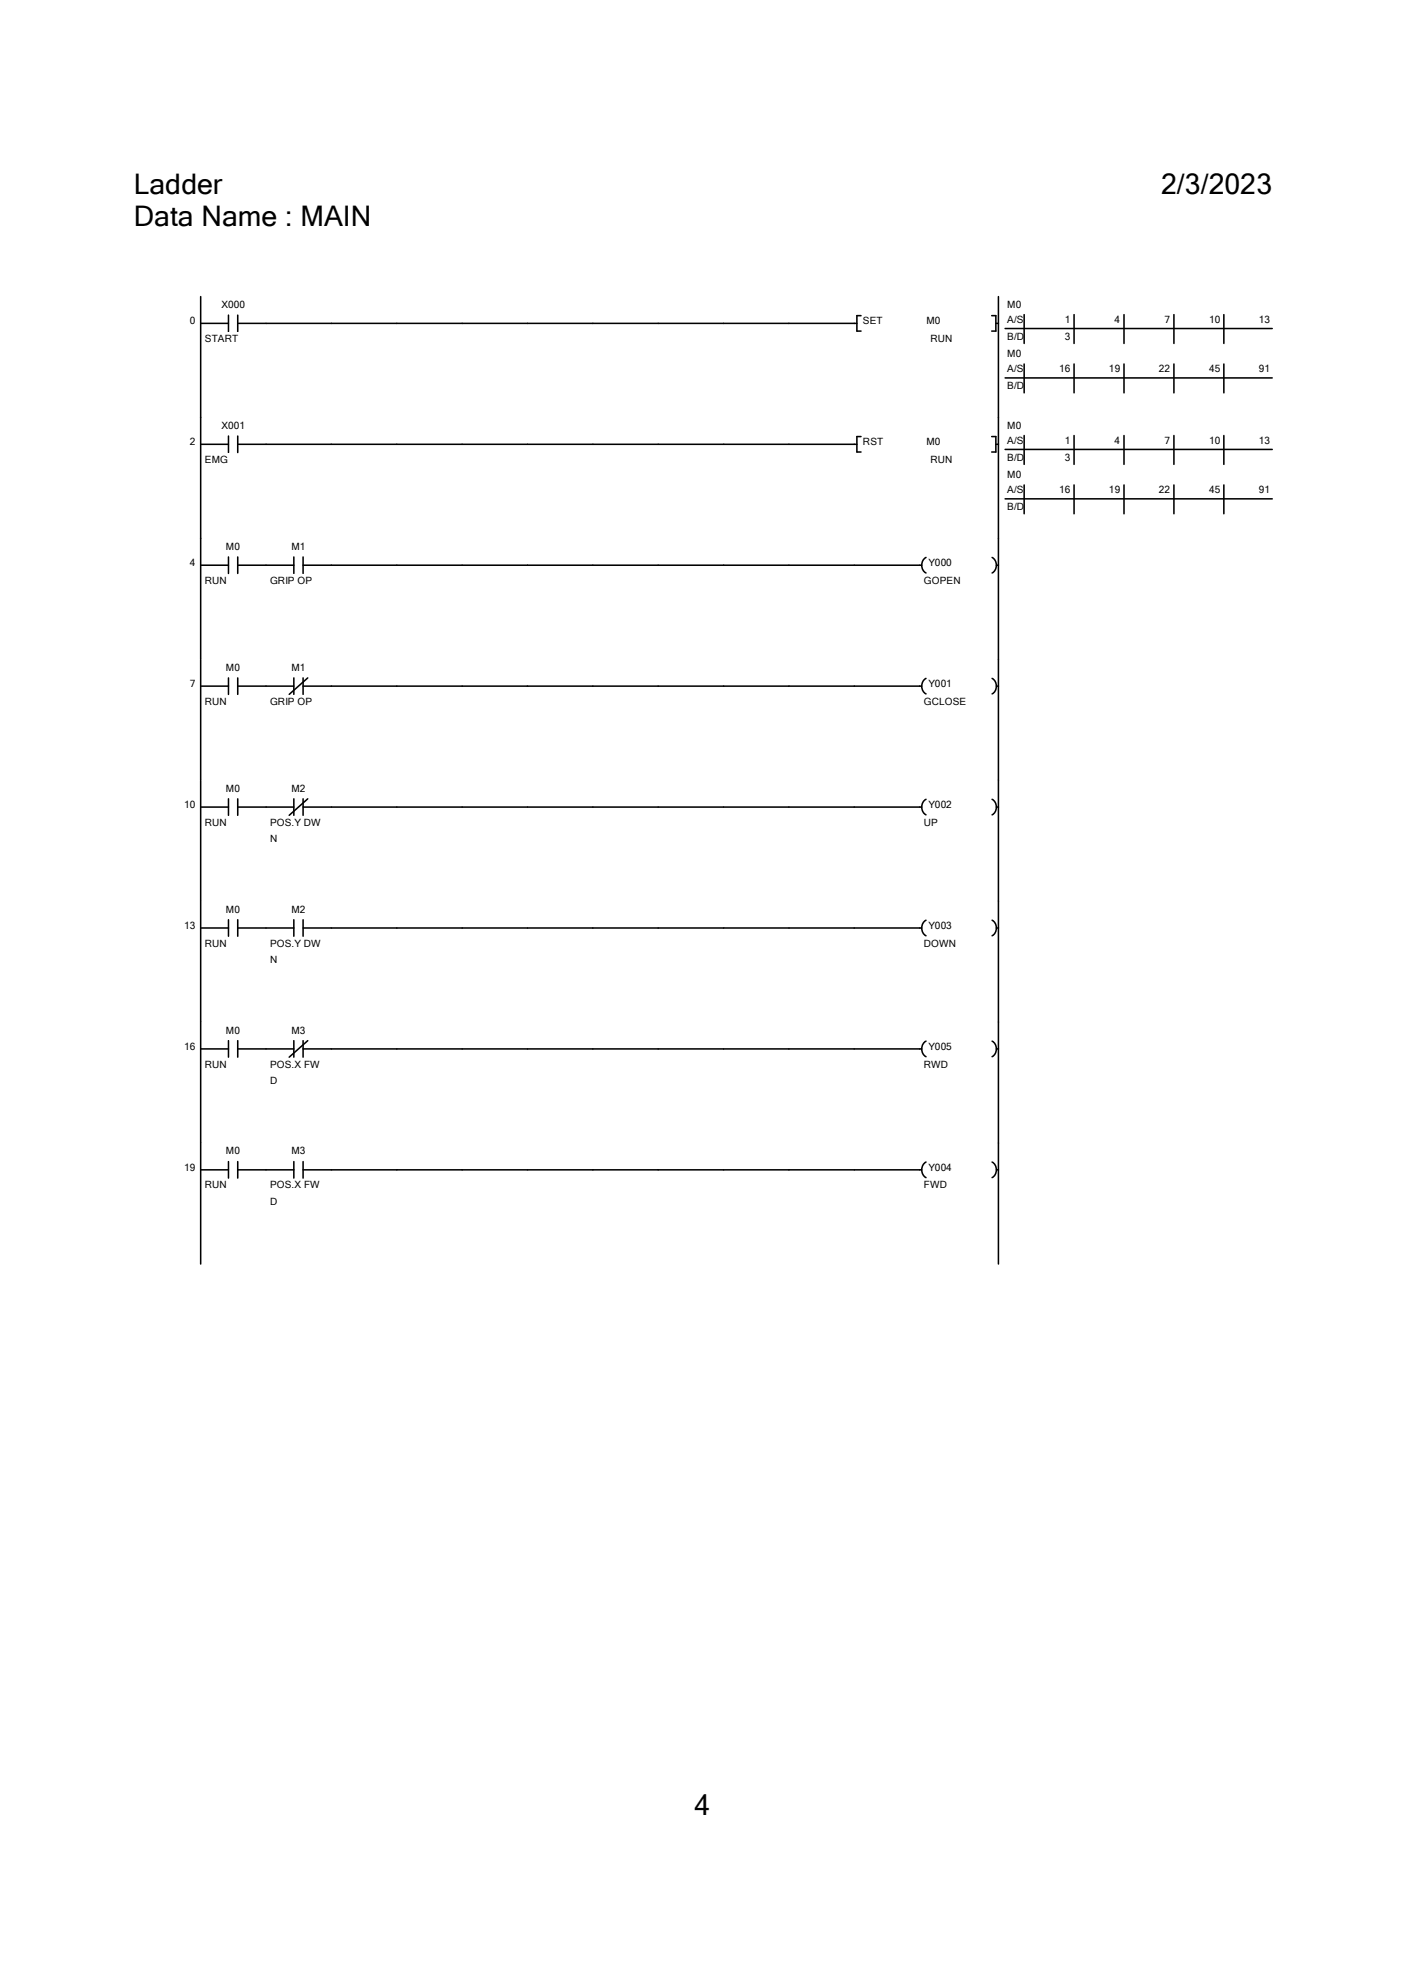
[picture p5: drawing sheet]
<svg xmlns="http://www.w3.org/2000/svg" width="210mm" height="297mm" viewBox="0 0 210 297" stroke-linecap="round" stroke-linejoin="round" font-family="sans-serif">
<path d="M20 44.3h170v218h-170z" fill-rule="evenodd" fill="#fff" stroke="#fff" stroke-width=".23"/>
<path d="M20 44.3h129.1v18.1h-129.1z" fill-rule="evenodd" fill="#fff"/>
<g fill="#fff">
<path d="M28.4 47.1h1.2v1.7h-1.2z"/>
<path d="M33.1 44.6h3.5v1.7h-3.5z"/>
</g>
<path d="M30 48.3h4.1M34.1 47.1v2.4M35.5 48.3h4.2M35.5 47.1v2.4" fill="none" stroke="#000" stroke-width=".23"/>
<path d="M30.6 49.7h5v1.7h-5z" fill="#fff"/>
<path d="M30 44.3v18.1M39.7 48.3h88.3M128.6 47.2h-.6v2.3h.6" fill="none" stroke="#000" stroke-width=".23"/>
<g fill="#fff">
<path d="M128.9 47.1h3v1.7h-3z"/>
<path d="M138.4 47.1h2.1v1.7h-2.1z"/>
<path d="M139 49.7h3.3v1.7h-3.3z"/>
</g>
<path d="M148.1 47.2h.7v2.3h-.7M148.8 48.3h.3M149.1 44.3v18.1" fill="none" stroke="#000" stroke-width=".23"/>
<g fill="#fff">
<path d="M150.2 44.3h39.8v14.8h-39.8z"/>
<path d="M150.5 44.6h2.1v1.7h-2.1z"/>
<path d="M150.5 46.9h2.4v1.7h-2.4z"/>
<path d="M159 46.9h1.3v1.7h-1.3z"/>
<path d="M166.5 46.9h1.3v1.7h-1.3z"/>
<path d="M173.9 46.9h1.3v1.7h-1.3z"/>
<path d="M180.6 46.9h2.1v1.7h-2.1z"/>
<path d="M188 46.9h2.2v1.7h-2.2z"/>
<path d="M150.5 49.4h2.5v1.7h-2.5z"/>
<path d="M159 49.4h1.3v1.7h-1.3z"/>
</g>
<path d="M150.1 49.1h39.9M153 47v4.3M160.4 47v4.3M167.9 47v4.3M175.3 47v4.3M182.8 47v4.3" fill="none" stroke="#000" stroke-width=".23"/>
<g fill="#fff">
<path d="M150.5 52h2.1v1.7h-2.1z"/>
<path d="M150.5 54.2h2.4v1.7h-2.4z"/>
<path d="M158.2 54.2h2.1v1.7h-2.1z"/>
<path d="M165.7 54.2h2.1v1.7h-2.1z"/>
<path d="M173.1 54.2h2.1v1.7h-2.1z"/>
<path d="M180.6 54.2h2.1v1.7h-2.1z"/>
<path d="M188 54.2h2.2v1.7h-2.2z"/>
<path d="M150.5 56.8h2.5v1.7h-2.5z"/>
</g>
<path d="M150.1 56.5h39.9M153 54.4v4.3M160.4 54.4v4.3M167.9 54.4v4.3M175.3 54.4v4.3M182.8 54.4v4.3" fill="none" stroke="#000" stroke-width=".23"/>
<path d="M20 62.4h129.1v18.1h-129.1z" fill-rule="evenodd" fill="#fff"/>
<g fill="#fff">
<path d="M28.4 65.2h1.2v1.6h-1.2z"/>
<path d="M33.1 62.7h3.5v1.7h-3.5z"/>
</g>
<path d="M30 66.4h4.1M34.1 65.1v2.5M35.5 66.4h4.2M35.5 65.1v2.5" fill="none" stroke="#000" stroke-width=".23"/>
<path d="M30.6 67.8h3.5v1.7h-3.5z" fill="#fff"/>
<path d="M30 62.4v18M39.7 66.4h88.3M128.6 65.2h-.6v2.3h.6" fill="none" stroke="#000" stroke-width=".23"/>
<g fill="#fff">
<path d="M128.9 65.2h3.1v1.6h-3.1z"/>
<path d="M138.4 65.2h2.1v1.6h-2.1z"/>
<path d="M139 67.8h3.3v1.7h-3.3z"/>
</g>
<path d="M148.1 65.2h.7v2.3h-.7M148.8 66.4h.3M149.1 62.4v18" fill="none" stroke="#000" stroke-width=".23"/>
<g fill="#fff">
<path d="M150.2 62.4h39.8v14.7h-39.8z"/>
<path d="M150.5 62.7h2.1v1.7h-2.1z"/>
<path d="M150.5 64.9h2.4v1.7h-2.4z"/>
<path d="M159 64.9h1.3v1.7h-1.3z"/>
<path d="M166.5 64.9h1.3v1.7h-1.3z"/>
<path d="M173.9 64.9h1.3v1.7h-1.3z"/>
<path d="M180.6 64.9h2.1v1.7h-2.1z"/>
<path d="M188 64.9h2.2v1.7h-2.2z"/>
<path d="M150.5 67.4h2.5v1.7h-2.5z"/>
<path d="M159 67.4h1.3v1.7h-1.3z"/>
</g>
<path d="M150.1 67.1h39.9M153 65.1v4.3M160.4 65.1v4.3M167.9 65.1v4.3M175.3 65.1v4.3M182.8 65.1v4.3" fill="none" stroke="#000" stroke-width=".23"/>
<g fill="#fff">
<path d="M150.5 70.1h2.1v1.7h-2.1z"/>
<path d="M150.5 72.3h2.4v1.7h-2.4z"/>
<path d="M158.2 72.3h2.1v1.7h-2.1z"/>
<path d="M165.7 72.3h2.1v1.7h-2.1z"/>
<path d="M173.1 72.3h2.1v1.7h-2.1z"/>
<path d="M180.6 72.3h2.1v1.7h-2.1z"/>
<path d="M188 72.3h2.2v1.7h-2.2z"/>
<path d="M150.5 74.8h2.5v1.7h-2.5z"/>
</g>
<path d="M150.1 74.5h39.9M153 72.5v4.3M160.4 72.5v4.3M167.9 72.5v4.3M175.3 72.5v4.3M182.8 72.5v4.3" fill="none" stroke="#000" stroke-width=".23"/>
<g fill="#fff">
<path d="M20 80.5h117.4v18.1h-117.4z" fill-rule="evenodd"/>
<path d="M137.4 80.5h11.7v18.1h-11.7zM28.4 83.2h1.2v1.7h-1.2z" fill-rule="evenodd"/>
</g>
<path d="M33.7 80.8h2.2v1.7h-2.2z" fill="#fff"/>
<path d="M30 84.4h4.1M34.1 83.2v2.5M35.5 84.4h4.2M35.5 83.2v2.5" fill="none" stroke="#000" stroke-width=".23"/>
<path d="M30.6 85.8h3.3v1.7h-3.3z" fill="#fff"/>
<path d="M30 80.4v18.1" fill="none" stroke="#000" stroke-width=".23"/>
<path d="M43.5 80.8h2.1v1.7h-2.1z" fill="#fff"/>
<path d="M39.7 84.4h4.2M43.9 83.2v2.5M45.3 84.4h4.2M45.3 83.2v2.5" fill="none" stroke="#000" stroke-width=".23"/>
<path d="M40.3 85.8h6.4v1.7h-6.4z" fill="#fff"/>
<path d="M49.5 84.4h88.2M138.3 83.3a1.37 1.37 0 0 0 0 2.3" fill="none" stroke="#000" stroke-width=".23"/>
<path d="M138.7 83.2h3.5v1.7h-3.5z" fill="#fff"/>
<path d="M148.2 83.3a1.37 1.37 0 0 1 0 2.3M148.8 84.4h.3" fill="none" stroke="#000" stroke-width=".23"/>
<path d="M138 85.8h5.5v1.7h-5.5z" fill="#fff"/>
<path d="M149.1 80.4v18.1" fill="none" stroke="#000" stroke-width=".23"/>
<g fill="#fff">
<path d="M20 98.6h117.4v18h-117.4z" fill-rule="evenodd"/>
<path d="M137.4 98.6h11.7v18h-11.7zM28.4 101.3h1.2v1.7h-1.2z" fill-rule="evenodd"/>
</g>
<path d="M33.7 98.8h2.2v1.7h-2.2z" fill="#fff"/>
<path d="M30 102.5h4.1M34.1 101.3v2.4M35.5 102.5h4.2M35.5 101.3v2.4" fill="none" stroke="#000" stroke-width=".23"/>
<path d="M30.6 103.9h3.3v1.7h-3.3z" fill="#fff"/>
<path d="M30 98.5v18.1" fill="none" stroke="#000" stroke-width=".23"/>
<path d="M43.5 98.8h2.1v1.7h-2.1z" fill="#fff"/>
<path d="M39.7 102.5h4.2M43.9 101.3v2.4M45.3 102.5h4.2M45.3 101.3v2.4M46 101.3l-2.8 2.4" fill="none" stroke="#000" stroke-width=".23"/>
<path d="M40.3 103.9h6.4v1.7h-6.4z" fill="#fff"/>
<path d="M49.5 102.5h88.2M138.3 101.4a1.37 1.37 0 0 0 0 2.3" fill="none" stroke="#000" stroke-width=".23"/>
<path d="M138.7 101.3h3.5v1.7h-3.5z" fill="#fff"/>
<path d="M148.2 101.4a1.37 1.37 0 0 1 0 2.3M148.8 102.5h.3" fill="none" stroke="#000" stroke-width=".23"/>
<path d="M138 103.9h6.4v1.7h-6.4z" fill="#fff"/>
<path d="M149.1 98.5v18.1" fill="none" stroke="#000" stroke-width=".23"/>
<g fill="#fff">
<path d="M20 116.6h117.4v18.1h-117.4z" fill-rule="evenodd"/>
<path d="M137.4 116.6h11.7v18.1h-11.7zM27.5 119.3h2.1v1.7h-2.1z" fill-rule="evenodd"/>
</g>
<path d="M33.7 116.9h2.2v1.7h-2.2z" fill="#fff"/>
<path d="M34.1 119.3v2.5M35.5 119.3v2.5M30 120.6h4.1M35.5 120.6h4.2" fill="none" stroke="#000" stroke-width=".23"/>
<path d="M30.6 122h3.3v1.7h-3.3z" fill="#fff"/>
<path d="M30 116.6v18" fill="none" stroke="#000" stroke-width=".23"/>
<path d="M43.5 116.9h2.1v1.7h-2.1z" fill="#fff"/>
<path d="M43.9 119.3v2.5M45.3 119.3v2.5M46 119.3l-2.8 2.5M39.7 120.6h4.2M45.3 120.6h4.2" fill="none" stroke="#000" stroke-width=".23"/>
<g fill="#fff">
<path d="M40.3 122h7.6v1.7h-7.6z"/>
<path d="M40.3 124.4h1.1v1.7h-1.1z"/>
</g>
<path d="M138.3 119.4a1.37 1.37 0 0 0 0 2.3M49.5 120.6h88.2" fill="none" stroke="#000" stroke-width=".23"/>
<path d="M138.7 119.3h3.5v1.7h-3.5z" fill="#fff"/>
<path d="M148.2 119.4a1.37 1.37 0 0 1 0 2.3M148.8 120.6h.3" fill="none" stroke="#000" stroke-width=".23"/>
<path d="M138 122h2.1v1.7h-2.1z" fill="#fff"/>
<path d="M149.1 116.6v18" fill="none" stroke="#000" stroke-width=".23"/>
<g fill="#fff">
<path d="M20 134.7h117.4v18h-117.4z" fill-rule="evenodd"/>
<path d="M137.4 134.7h11.7v18h-11.7zM27.5 137.4h2.1v1.7h-2.1z" fill-rule="evenodd"/>
</g>
<path d="M33.7 135h2.2v1.7h-2.2z" fill="#fff"/>
<path d="M30 138.6h4.1M34.1 137.4v2.5M35.5 138.6h4.2M35.5 137.4v2.5" fill="none" stroke="#000" stroke-width=".23"/>
<path d="M30.6 140h3.3v1.7h-3.3z" fill="#fff"/>
<path d="M30 134.6v18.1" fill="none" stroke="#000" stroke-width=".23"/>
<path d="M43.5 135h2.1v1.7h-2.1z" fill="#fff"/>
<path d="M39.7 138.6h4.2M43.9 137.4v2.5M45.3 138.6h4.2M45.3 137.4v2.5" fill="none" stroke="#000" stroke-width=".23"/>
<g fill="#fff">
<path d="M40.3 140h7.6v1.7h-7.6z"/>
<path d="M40.3 142.5h1.1v1.7h-1.1z"/>
</g>
<path d="M49.5 138.6h88.2M138.3 137.5a1.37 1.37 0 0 0 0 2.3" fill="none" stroke="#000" stroke-width=".23"/>
<path d="M138.7 137.4h3.5v1.7h-3.5z" fill="#fff"/>
<path d="M148.2 137.5a1.37 1.37 0 0 1 0 2.3M148.8 138.6h.3" fill="none" stroke="#000" stroke-width=".23"/>
<path d="M138 140h4.8v1.7h-4.8z" fill="#fff"/>
<path d="M149.1 134.6v18.1" fill="none" stroke="#000" stroke-width=".23"/>
<g fill="#fff">
<path d="M20 152.7h117.4v18.1h-117.4z" fill-rule="evenodd"/>
<path d="M137.4 152.7h11.7v18.1h-11.7zM27.5 155.5h2.1v1.7h-2.1z" fill-rule="evenodd"/>
</g>
<path d="M33.7 153h2.2v1.7h-2.2z" fill="#fff"/>
<path d="M30 156.7h4.1M34.1 155.5v2.4M35.5 156.7h4.2M35.5 155.5v2.4" fill="none" stroke="#000" stroke-width=".23"/>
<path d="M30.6 158.1h3.3v1.7h-3.3z" fill="#fff"/>
<path d="M30 152.7v18.1" fill="none" stroke="#000" stroke-width=".23"/>
<path d="M43.5 153h2.1v1.7h-2.1z" fill="#fff"/>
<path d="M39.7 156.7h4.2M43.9 155.5v2.4M45.3 156.7h4.2M45.3 155.5v2.4M46 155.5l-2.8 2.4" fill="none" stroke="#000" stroke-width=".23"/>
<g fill="#fff">
<path d="M40.3 158.1h7.5v1.7h-7.5z"/>
<path d="M40.3 160.6h1.1v1.7h-1.1z"/>
</g>
<path d="M49.5 156.7h88.2M138.3 155.6a1.37 1.37 0 0 0 0 2.3" fill="none" stroke="#000" stroke-width=".23"/>
<path d="M138.7 155.5h3.5v1.7h-3.5z" fill="#fff"/>
<path d="M148.2 155.6a1.37 1.37 0 0 1 0 2.3M148.8 156.7h.3" fill="none" stroke="#000" stroke-width=".23"/>
<path d="M138 158.1h3.6v1.7h-3.6z" fill="#fff"/>
<path d="M149.1 152.7v18.1" fill="none" stroke="#000" stroke-width=".23"/>
<g fill="#fff">
<path d="M20 170.8h117.4v18h-117.4z" fill-rule="evenodd"/>
<path d="M137.4 170.8h11.7v18h-11.7zM27.5 173.6h2.1v1.7h-2.1z" fill-rule="evenodd"/>
</g>
<path d="M33.7 171.1h2.2v1.7h-2.2z" fill="#fff"/>
<path d="M30 174.8h4.1M34.1 173.5v2.5M35.5 174.8h4.2M35.5 173.5v2.5" fill="none" stroke="#000" stroke-width=".23"/>
<path d="M30.6 176.1h3.3v1.7h-3.3z" fill="#fff"/>
<path d="M30 170.8v18" fill="none" stroke="#000" stroke-width=".23"/>
<path d="M43.5 171.1h2.1v1.7h-2.1z" fill="#fff"/>
<path d="M39.7 174.8h4.2M43.9 173.5v2.5M45.3 174.8h4.2M45.3 173.5v2.5" fill="none" stroke="#000" stroke-width=".23"/>
<g fill="#fff">
<path d="M40.3 176.1h7.5v1.7h-7.5z"/>
<path d="M40.3 178.6h1.1v1.7h-1.1z"/>
</g>
<path d="M49.5 174.8h88.2M138.3 173.6a1.37 1.37 0 0 0 0 2.3" fill="none" stroke="#000" stroke-width=".23"/>
<path d="M138.7 173.6h3.5v1.7h-3.5z" fill="#fff"/>
<path d="M148.2 173.6a1.37 1.37 0 0 1 0 2.3M148.8 174.8h.3" fill="none" stroke="#000" stroke-width=".23"/>
<path d="M138 176.1h3.5v1.7h-3.5z" fill="#fff"/>
<path d="M149.1 170.8v18" fill="none" stroke="#000" stroke-width=".23"/>
<g fill="#fff">
<path d="M20 25h13.2v4.8h-13.2z"/>
<path d="M173.4 25h16.6v4.8h-16.6z"/>
<path d="M20 29.8h35.5v4.7h-35.5z"/>
<path d="M103.8 267.3h2.3v4.7h-2.3z"/>
</g>
<g font-size="4.2">
<text x="20" y="28.9">Ladder</text>
<text x="173.4" y="28.9">2/3/2023</text>
<text x="20" y="33.7">Data Name : MAIN</text>
<text x="103.8" y="271.1">4</text>
</g>
<g font-size="1.5">
<text x="33.1" y="46">X000</text>
<text x="150.5" y="46">M0</text>
<text x="28.4" y="48.5">0</text>
<text x="30.6" y="51.1">START</text>
<text x="128.9" y="48.5">SET</text>
<text x="138.4" y="48.5">M0</text>
<text x="139" y="51.1">RUN</text>
<text x="150.5" y="48.3">A/S</text>
<text x="150.5" y="50.8">B/D</text>
<text x="150.5" y="53.4">M0</text>
<text x="159" y="48.3">1</text>
<text x="159" y="50.8">3</text>
<text x="166.5" y="48.3">4</text>
<text x="173.9" y="48.3">7</text>
<text x="180.6" y="48.3">10</text>
<text x="188" y="48.3">13</text>
<text x="150.5" y="55.6">A/S</text>
<text x="150.5" y="58.2">B/D</text>
<text x="158.2" y="55.6">16</text>
<text x="165.7" y="55.6">19</text>
<text x="173.1" y="55.6">22</text>
<text x="180.6" y="55.6">45</text>
<text x="188" y="55.6">91</text>
<text x="33.1" y="64.1">X001</text>
<text x="150.5" y="64.1">M0</text>
<text x="28.4" y="66.5">2</text>
<text x="30.6" y="69.2">EMG</text>
<text x="128.9" y="66.5">RST</text>
<text x="138.4" y="66.5">M0</text>
<text x="139" y="69.2">RUN</text>
<text x="150.5" y="66.3">A/S</text>
<text x="150.5" y="68.8">B/D</text>
<text x="150.5" y="71.5">M0</text>
<text x="159" y="66.3">1</text>
<text x="159" y="68.8">3</text>
<text x="166.5" y="66.3">4</text>
<text x="173.9" y="66.3">7</text>
<text x="180.6" y="66.3">10</text>
<text x="188" y="66.3">13</text>
<text x="150.5" y="73.7">A/S</text>
<text x="150.5" y="76.2">B/D</text>
<text x="158.2" y="73.7">16</text>
<text x="165.7" y="73.7">19</text>
<text x="173.1" y="73.7">22</text>
<text x="180.6" y="73.7">45</text>
<text x="188" y="73.7">91</text>
<text x="33.7" y="82.2">M0</text>
<text x="43.5" y="82.2">M1</text>
<text x="28.4" y="84.6">4</text>
<text x="30.6" y="87.2">RUN</text>
<text x="40.3" y="87.2">GRIP OP</text>
<text x="138" y="87.2">GOPEN</text>
<text x="138.7" y="84.6">Y000</text>
<text x="33.7" y="100.2">M0</text>
<text x="43.5" y="100.2">M1</text>
<text x="28.4" y="102.7">7</text>
<text x="30.6" y="105.3">RUN</text>
<text x="40.3" y="105.3">GRIP OP</text>
<text x="138" y="105.3">GCLOSE</text>
<text x="138.7" y="102.7">Y001</text>
<text x="33.7" y="118.3">M0</text>
<text x="43.5" y="118.3">M2</text>
<text x="27.5" y="120.7">10</text>
<text x="30.6" y="123.4">RUN</text>
<text x="40.3" y="123.4">POS.Y DW</text>
<text x="40.3" y="125.8">N</text>
<text x="138" y="123.4">UP</text>
<text x="138.7" y="120.7">Y002</text>
<text x="33.7" y="136.4">M0</text>
<text x="43.5" y="136.4">M2</text>
<text x="27.5" y="138.8">13</text>
<text x="30.6" y="141.4">RUN</text>
<text x="40.3" y="141.4">POS.Y DW</text>
<text x="40.3" y="143.9">N</text>
<text x="138" y="141.4">DOWN</text>
<text x="138.7" y="138.8">Y003</text>
<text x="33.7" y="154.4">M0</text>
<text x="43.5" y="154.4">M3</text>
<text x="27.5" y="156.9">16</text>
<text x="30.6" y="159.5">RUN</text>
<text x="40.3" y="159.5">POS.X FW</text>
<text x="40.3" y="162">D</text>
<text x="138" y="159.5">RWD</text>
<text x="138.7" y="156.9">Y005</text>
<text x="33.7" y="172.5">M0</text>
<text x="43.5" y="172.5">M3</text>
<text x="27.5" y="175">19</text>
<text x="30.6" y="177.5">RUN</text>
<text x="40.3" y="177.5">POS.X FW</text>
<text x="138" y="177.5">FWD</text>
<text x="138.7" y="175">Y004</text>
<text x="40.3" y="180">D</text>
</g>
</svg>
